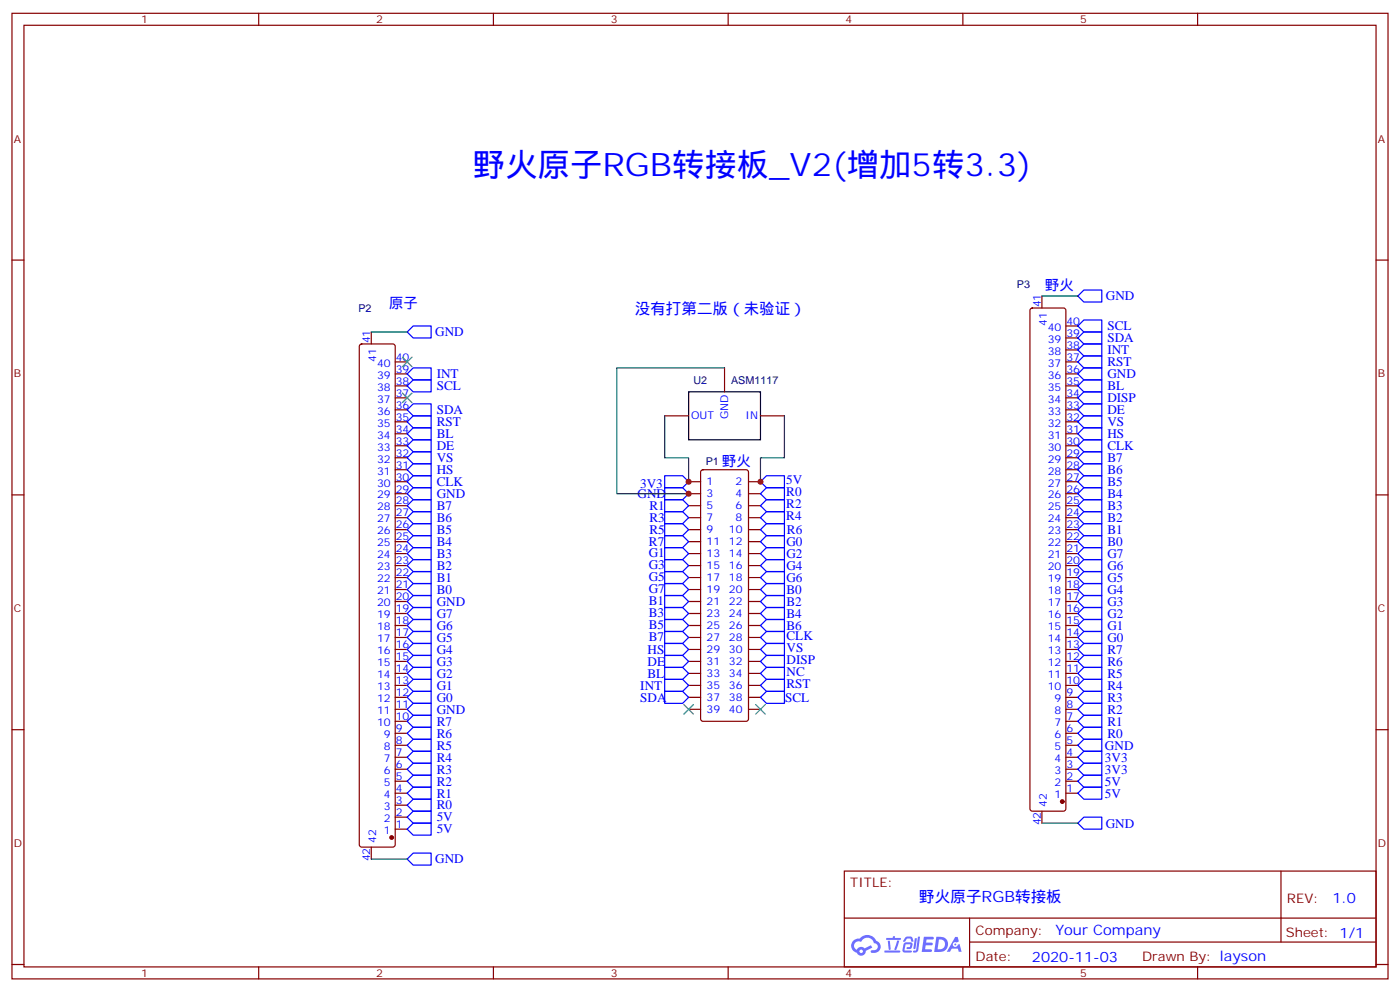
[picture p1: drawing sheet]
<svg xmlns="http://www.w3.org/2000/svg" width="412mm" height="292mm" viewBox="0 0 412 292" stroke-linecap="round" stroke-linejoin="round" font-family="sans-serif">
<g fill="none" stroke="#870000" stroke-width=".35">
<path d="M3.5 3.9h405.4v284.4h-405.4zM7.1 7.4h398.2v277.3h-398.2zM76.2 3.9v3.5M145.3 3.9v3.5M214.5 3.9v3.5M283.6 3.9v3.5M352.8 3.9v3.5M3.5 76.6h3.6M405.3 76.6h3.6M3.5 145.7h3.6M405.3 145.7h3.6M3.5 214.9h3.6"/>
<path d="M405.3 214.9h3.6M248.7 256.5h156.6v28.2h-156.6zM377.3 256.5v20.9M248.7 270.4h156.5M285.6 277.4h119.6M285.6 270.4v14.1M3.5 284h3.6M76.2 284.7v3.6M145.3 284.7v3.6M214.5 284.7v3.6M283.6 284.7v3.6M352.8 284.7v3.6"/>
<path d="M405.3 284h3.6"/>
</g>
<g fill="#5487ff">
<path d="M272.1 275.8h2.6l.3 .2-.1 .6h-2l-.1 1h1.6l.4 .4-.4 .4h-1.7l-.2 1.1 1.8 .1 .3 .3-.2 .4h-2.9z"/>
<path d="M281.4 275.9h.7l.4 1.3-.7 .3a.74 .74 0 0 0-1.1 .3 .74 .74 0 0 0 .5 1.1 .74 .74 0 0 0 .9-.7l.5-.3 .7 2.4h-.9l-.2-1h-1.9l-.5 1h-.9z"/>
<path d="M269.5 276.3h.6l-.4 2.9a.31 .31 0 0 1-.3 .3 .31 .31 0 0 1-.3-.3z"/>
<path d="M270.4 275.8h.6l-.5 4a.89 .89 0 0 1-.7 .7 .89 .89 0 0 1-.9-.3l1-.5z"/>
<path d="M266.8 276l.6-.2 1.2 .1 .5 1.3-.6 .1-.4-.9-1 .1a.95 .95 0 0 1-1 .8l-.1-.2z"/>
<path d="M266.4 277.7l1.8-.2a1.04 1.04 0 0 1 .6 1.1 1.04 1.04 0 0 1-.8 .9h-.7a.29 .29 0 0 1-.3-.4 .29 .29 0 0 1 .3-.2h.7l.2-.8h-1.4l-.4 1.8h1.9a.29 .29 0 0 1 .3 .3 .29 .29 0 0 1-.3 .3h-2l-.4-.3 .2-2.1z"/>
<path d="M260.5 279.9h4.4a.3 .3 0 0 1 .3 .3 .3 .3 0 0 1-.3 .3h-4.3z"/>
<path d="M264.3 277h.6l-.5 1.6a1.02 1.02 0 0 1-.7 1.2l-.2-.3z"/>
<path d="M261.5 277h.6l.3 2.4-.3 .3-.3-.2z"/>
<path d="M261.1 276.2h1.9l.2-.5h.5l-.1 .5h1.5a.29 .29 0 0 1 .3 .3 .29 .29 0 0 1-.3 .3h-3.9z"/>
<path d="M275.8 275.9l-.6 4.4h1.4a2.27 2.27 0 0 0 2.7-2.3 2.27 2.27 0 0 0-2.7-2.1zM276.6 276.6a1.5 1.5 0 0 1 1.8 1.6 1.5 1.5 0 0 1-1.9 1.3h-.3z"/>
<path d="M251.4 277a2.09 2.09 0 0 0 1 3.5 1.37 1.37 0 0 0 1.5 .9 1.37 1.37 0 0 0 1.1-1.4l2-1-.5-.7-1.8 1a1.4 1.4 0 0 0-2.3 .4 1.32 1.32 0 0 1-.6-1.9 1.32 1.32 0 0 1 1.9-.4 2.02 2.02 0 0 1 2-1.3 2.02 2.02 0 0 1 1.8 1.7 1.09 1.09 0 0 1 1.1 1.3 1.09 1.09 0 0 1-1.6 .7 .41 .41 0 0 0-.5 .3 .41 .41 0 0 0 .4 .5 1.89 1.89 0 0 0 2.4-1.2 1.89 1.89 0 0 0-1.2-2.4 2.98 2.98 0 0 0-5-.6l-1 .1zM253.2 280.1a.52 .52 0 0 1 1 0 .52 .52 0 0 1-1 0z"/>
<circle cx="281.4" cy="278.1" r=".28"/>
</g>
<g fill="none" stroke="#870000" stroke-width=".35">
<path d="M109.4 97.8v3.5M303.6 90.9l.5-.2h9.2l.5 .2 .2 .5v146.8l-.3 .5-.4 .2h-9.2l-.5-.3-.2-.4v-146.8zM306.9 87.2v3.5M314 99.5h3.5M314 96h3.5M106.1 101.5l.4-.2h9.2l.5 .2 .2 .5v146.7l-.2 .5-.5 .2h-9.2l-.5-.2-.2-.5v-146.7zM116.4 117.2h3.5M116.4 113.6h3.5M116.4 110.1h3.5M116.4 106.6h3.5M213.4 108.3v7.1M314 117.2h3.5"/>
<path d="M314 113.6h3.5M314 110.1h3.5M314 106.6h3.5M314 103h3.5M116.4 138.3h3.5M116.4 134.8h3.5M116.4 131.3h3.5M116.4 127.7h3.5M116.4 124.2h3.5M116.4 120.7h3.5M195.8 122.4h7M206.6 138.5l.5-.2h12.7l.5 .2 .2 .5v72.7l-.2 .5-.5 .2h-12.7l-.5-.2-.2-.5v-72.7z"/>
<path d="M224 122.4h7.1M314 138.3h3.5M314 134.8h3.5M314 131.3h3.5M314 127.7h3.5M314 124.2h3.5M314 120.7h3.5M116.4 141.9h3.5M116.4 145.4h3.5M116.4 148.9h3.5M116.4 152.4h3.5M116.4 156h3.5"/>
<path d="M116.4 159.5h3.5M202.8 141.9h3.6M202.8 145.4h3.6M202.8 148.9h3.6M202.8 152.4h3.6M202.8 156h3.6M202.8 159.5h3.6M220.5 141.9h3.5M220.5 145.4h3.5M220.5 148.9h3.5M220.5 152.4h3.5M220.5 156h3.5"/>
<path d="M220.5 159.5h3.5M314 141.9h3.5M314 145.4h3.5M314 148.9h3.5M314 152.4h3.5M314 156h3.5M314 159.5h3.5M116.4 163h3.5M116.4 166.5h3.5M116.4 170.1h3.5M116.4 173.6h3.5M116.4 177.1h3.5"/>
<path d="M202.8 163h3.6M202.8 166.5h3.6M202.8 170.1h3.6M202.8 173.6h3.6M202.8 177.1h3.6M220.5 163h3.5M220.5 166.5h3.5M220.5 170.1h3.5M220.5 173.6h3.5M220.5 177.1h3.5M314 163h3.5M314 166.5h3.5"/>
<path d="M314 170.1h3.5M314 173.6h3.5M314 177.1h3.5M116.4 180.7h3.5M116.4 184.2h3.5M116.4 187.7h3.5M116.4 191.2h3.5M116.4 194.8h3.5M116.4 198.3h3.5M202.8 180.7h3.6M202.8 184.2h3.6M202.8 187.7h3.6"/>
<path d="M202.8 191.2h3.6M202.8 194.8h3.6M202.8 198.3h3.6M220.5 180.7h3.5M220.5 184.2h3.5M220.5 187.7h3.5M220.5 191.2h3.5M220.5 194.8h3.5M220.5 198.3h3.5M314 180.7h3.5M314 184.2h3.5M314 187.7h3.5"/>
<path d="M314 191.2h3.5M314 194.8h3.5M314 198.3h3.5M116.4 201.8h3.5M116.4 205.4h3.5M116.4 208.9h3.5M116.4 219.5h3.5M116.4 215.9h3.5M116.4 212.4h3.5M202.8 201.8h3.6M202.8 205.4h3.6M202.8 208.9h3.6"/>
<path d="M220.5 201.8h3.5M220.5 205.4h3.5M220.5 208.9h3.5M314 201.8h3.5M314 205.4h3.5M314 208.9h3.5M314 219.5h3.5M314 215.9h3.5M314 212.4h3.5M116.4 237.1h3.5M116.4 233.6h3.5M116.4 230h3.5"/>
<path d="M116.4 226.5h3.5M116.4 223h3.5M306.9 238.9v3.5M314 233.6h3.5M314 230h3.5M314 226.5h3.5M314 223h3.5M109.4 249.4v3.6M116.4 244.2h3.5M116.4 240.6h3.5"/>
</g>
<g fill="#870000" stroke="#870000" stroke-width=".35">
<circle cx="115.4" cy="246.6" r=".53"/>
<circle cx="312.9" cy="236" r=".53"/>
</g>
<g fill="none" stroke="#00f" stroke-width=".35">
<path d="M121.7 96h5.3v3.5h-5.3l-1.8-1.7zM317.5 99.5l1.8-1.7h5.3v3.5h-5.3zM317.5 96l1.8-1.8h5.3v3.6h-5.3zM317.5 87.2l1.8-1.8h5.3v3.5h-5.3zM119.9 110.1l1.8-1.8h5.3v3.6h-5.3zM119.9 113.6l1.8-1.7h5.3v3.5h-5.3zM317.5 117.2l1.8-1.8h5.3v3.5h-5.3zM317.5 113.6l1.8-1.7h5.3v3.5h-5.3zM317.5 110.1l1.8-1.8h5.3v3.6h-5.3zM317.5 106.6l1.8-1.8h5.3v3.5h-5.3zM317.5 103l1.8-1.7h5.3v3.5h-5.3zM119.9 120.7l1.8-1.8h5.3v3.5h-5.3z"/>
<path d="M119.9 127.7l1.8-1.7h5.3v3.5h-5.3zM119.9 131.3l1.8-1.8h5.3v3.5h-5.3zM119.9 134.8l1.8-1.8h5.3v3.6h-5.3zM119.9 138.3l1.8-1.7h5.3v3.5h-5.3zM121.7 122.4h5.3v3.6h-5.3l-1.8-1.8zM317.5 138.3l1.8-1.7h5.3v3.5h-5.3zM317.5 134.8l1.8-1.8h5.3v3.6h-5.3zM317.5 131.3l1.8-1.8h5.3v3.5h-5.3zM317.5 127.7l1.8-1.7h5.3v3.5h-5.3zM317.5 124.2l1.8-1.8h5.3v3.6h-5.3zM317.5 120.7l1.8-1.8h5.3v3.5h-5.3zM119.9 141.9l1.8-1.8h5.3v3.5h-5.3z"/>
<path d="M119.9 145.4l1.8-1.8h5.3v3.5h-5.3zM119.9 159.5l1.8-1.8h5.3v3.6h-5.3zM119.9 156l1.8-1.8h5.3v3.5h-5.3zM119.9 152.4l1.8-1.7h5.3v3.5h-5.3zM119.9 148.9l1.8-1.8h5.3v3.6h-5.3zM195.8 140.1h5.3l1.7 1.8-1.7 1.7h-5.3zM195.8 143.6h5.3l1.7 1.8-1.7 1.7h-5.3zM195.8 147.1h5.3l1.7 1.8-1.7 1.8h-5.3zM195.8 150.7h5.3l1.7 1.7-1.7 1.8h-5.3zM195.8 154.2h5.3l1.7 1.8-1.7 1.7h-5.3zM195.8 157.7h5.3l1.7 1.8-1.7 1.8h-5.3zM224 141.9l1.8-1.8h5.3v3.5h-5.3z"/>
<path d="M224 145.4l1.8-1.8h5.3v3.5h-5.3zM224 148.9l1.8-1.8h5.3v3.6h-5.3zM224 152.4l1.8-1.7h5.3v3.5h-5.3zM224 156l1.8-1.8h5.3v3.5h-5.3zM224 159.5l1.8-1.8h5.3v3.6h-5.3zM317.5 159.5l1.8-1.8h5.3v3.6h-5.3zM317.5 156l1.8-1.8h5.3v3.5h-5.3zM317.5 152.4l1.8-1.7h5.3v3.5h-5.3zM317.5 148.9l1.8-1.8h5.3v3.6h-5.3zM317.5 145.4l1.8-1.8h5.3v3.5h-5.3zM317.5 141.9l1.8-1.8h5.3v3.5h-5.3zM119.9 173.6l1.8-1.8h5.3v3.6h-5.3z"/>
<path d="M119.9 170.1l1.8-1.8h5.3v3.5h-5.3zM119.9 166.5l1.8-1.7h5.3v3.5h-5.3zM119.9 163l1.8-1.7h5.3v3.5h-5.3zM119.9 177.1l1.8-1.7h5.3v3.5h-5.3zM195.8 161.3h5.3l1.7 1.7-1.7 1.8h-5.3zM195.8 164.8h5.3l1.7 1.7-1.7 1.8h-5.3zM195.8 168.3h5.3l1.7 1.8-1.7 1.7h-5.3zM195.8 171.8h5.3l1.7 1.8-1.7 1.8h-5.3zM195.8 175.4h5.3l1.7 1.7-1.7 1.8h-5.3zM195.8 178.9h5.3l1.7 1.8-1.7 1.7h-5.3zM224 163l1.8-1.7h5.3v3.5h-5.3zM224 166.5l1.8-1.7h5.3v3.5h-5.3z"/>
<path d="M224 170.1l1.8-1.8h5.3v3.5h-5.3zM224 173.6l1.8-1.8h5.3v3.6h-5.3zM224 177.1l1.8-1.7h5.3v3.5h-5.3zM317.5 177.1l1.8-1.7h5.3v3.5h-5.3zM317.5 173.6l1.8-1.8h5.3v3.6h-5.3zM317.5 170.1l1.8-1.8h5.3v3.5h-5.3zM317.5 166.5l1.8-1.7h5.3v3.5h-5.3zM317.5 163l1.8-1.7h5.3v3.5h-5.3zM119.9 198.3l1.8-1.8h5.3v3.6h-5.3zM119.9 194.8l1.8-1.8h5.3v3.5h-5.3zM119.9 187.7l1.8-1.8h5.3v3.6h-5.3zM119.9 184.2l1.8-1.8h5.3v3.5h-5.3z"/>
<path d="M119.9 180.7l1.8-1.8h5.3v3.5h-5.3zM121.7 189.5h5.3v3.5h-5.3l-1.8-1.8zM195.8 182.4h5.3l1.7 1.8-1.7 1.7h-5.3zM195.8 185.9h5.3l1.7 1.8-1.7 1.8h-5.3zM195.8 189.5h5.3l1.7 1.7-1.7 1.8h-5.3zM195.8 193h5.3l1.7 1.8-1.7 1.7h-5.3zM195.8 196.5h5.3l1.7 1.8-1.7 1.8h-5.3zM224 180.7l1.8-1.8h5.3v3.5h-5.3zM224 184.2l1.8-1.8h5.3v3.5h-5.3zM224 187.7l1.8-1.8h5.3v3.6h-5.3zM224 191.2l1.8-1.7h5.3v3.5h-5.3zM224 194.8l1.8-1.8h5.3v3.5h-5.3z"/>
<path d="M224 198.3l1.8-1.8h5.3v3.6h-5.3zM317.5 198.3l1.8-1.8h5.3v3.6h-5.3zM317.5 194.8l1.8-1.8h5.3v3.5h-5.3zM317.5 191.2l1.8-1.7h5.3v3.5h-5.3zM317.5 187.7l1.8-1.8h5.3v3.6h-5.3zM317.5 184.2l1.8-1.8h5.3v3.5h-5.3zM317.5 180.7l1.8-1.8h5.3v3.5h-5.3zM119.9 205.4l1.8-1.8h5.3v3.5h-5.3zM119.9 201.8l1.8-1.7h5.3v3.5h-5.3zM119.9 208.9l1.8-1.8h5.3v3.5h-5.3zM119.9 219.5l1.8-1.8h5.3v3.5h-5.3zM119.9 215.9l1.8-1.7h5.3v3.5h-5.3z"/>
<path d="M119.9 212.4l1.8-1.8h5.3v3.6h-5.3zM195.8 200.1h5.3l1.7 1.7-1.7 1.8h-5.3zM195.8 203.6h5.3l1.7 1.8-1.7 1.7h-5.3zM224 201.8l1.8-1.7h5.3v3.5h-5.3zM224 205.4l1.8-1.8h5.3v3.5h-5.3zM317.5 219.5l1.8-1.8h5.3v3.5h-5.3zM317.5 215.9l1.8-1.7h5.3v3.5h-5.3zM317.5 212.4l1.8-1.8h5.3v3.6h-5.3zM317.5 208.9l1.8-1.8h5.3v3.5h-5.3zM317.5 205.4l1.8-1.8h5.3v3.5h-5.3zM317.5 201.8l1.8-1.7h5.3v3.5h-5.3zM119.9 237.1l1.8-1.8h5.3v3.6h-5.3z"/>
<path d="M119.9 233.6l1.8-1.8h5.3v3.5h-5.3zM119.9 230l1.8-1.7h5.3v3.5h-5.3zM119.9 226.5l1.8-1.7h5.3v3.5h-5.3zM121.7 221.2h5.3v3.6h-5.3l-1.8-1.8zM317.5 233.6l1.8-1.8h5.3v3.5h-5.3zM317.5 230l1.8-1.7h5.3v3.5h-5.3zM317.5 226.5l1.8-1.7h5.3v3.5h-5.3zM317.5 223l1.8-1.8h5.3v3.6h-5.3zM119.9 240.6l1.8-1.7h5.3v3.5h-5.3zM119.9 244.2l1.8-1.8h5.3v3.5h-5.3zM119.9 253l1.8-1.8h5.3v3.5h-5.3zM317.5 242.4l1.8-1.8h5.3v3.6h-5.3z"/>
</g>
<path d="M118.5 105.2l2.9 2.8M118.5 115.7l2.9 2.9M121.4 105.2l-2.9 2.8M121.4 115.7l-2.9 2.9M201.4 207.5l2.9 2.8M204.3 207.5l-2.9 2.8M222.6 207.5l2.8 2.8M225.4 207.5l-2.8 2.8" fill="none" stroke="#3c3" stroke-width=".35"/>
<path d="M109.4 97.8h10.5M306.9 87.2h10.6M213.4 108.3h-31.7v37.1h21.1M195.8 122.4v12.4h7v7.1M231.1 122.4v12.4h-7.1v7.1M109.4 253h10.5M306.9 242.4h10.6" fill="none" stroke="#008700" stroke-width=".35"/>
<path d="M202.8 115.4h21.2v14.1h-21.2z" fill="none" stroke="#000" stroke-width=".35"/>
<g fill="#c00">
<circle cx="202.8" cy="145.4" r=".88"/>
<circle cx="224" cy="141.9" r=".88"/>
<circle cx="202.8" cy="141.9" r=".88"/>
</g>
<text font-size="9.5" fill="#00f" x="139.3" y="51.9">野火原子RGB转接板_V2(增加5转3.3)</text>
<g font-size="4.6" fill="#00f">
<text x="187" y="92.5">没有打第二版（未验证）</text>
<text x="270.8" y="265.5">野火原子RGB转接板</text>
</g>
<g font-size="4.2" fill="#00f">
<text x="307.8" y="85.3">野火</text>
<text x="114.7" y="90.7">原子</text>
<text x="212.7" y="137.3">野火</text>
<text x="392.5" y="265.8">1.0</text>
<text x="310.9" y="275.3">Your Company</text>
<text x="304" y="283.1">2020-11-03</text>
</g>
<g font-size="3.9" fill="#00f">
<text x="325.8" y="88.4">GND</text>
<text x="128.2" y="99">GND</text>
<text x="326.2" y="100.8">SDA</text>
<text x="326.2" y="97.3">SCL</text>
<text x="326.2" y="107.8">RST</text>
<text x="326.2" y="104.3">INT</text>
<text x="128.6" y="111.4">INT</text>
<text x="326.2" y="111.4">GND</text>
<text x="128.6" y="114.9">SCL</text>
<text x="326.2" y="118.4">DISP</text>
<text x="326.2" y="114.9">BL</text>
<text x="128.6" y="122">SDA</text>
<text x="128.6" y="125.5">RST</text>
<text x="326.2" y="125.5">VS</text>
<text x="326.2" y="122">DE</text>
<text x="128.6" y="129">BL</text>
<text x="326.2" y="129">HS</text>
<text x="128.6" y="132.5">DE</text>
<text x="128.6" y="136.1">VS</text>
<text x="326.2" y="136.1">B7</text>
<text x="326.2" y="132.5">CLK</text>
<text x="128.6" y="139.6">HS</text>
<text x="128.6" y="143.1">CLK</text>
<text x="188.6" y="143.6">3V3</text>
<text x="231.6" y="142.6">5V</text>
<text x="326.2" y="143.1">B5</text>
<text x="326.2" y="139.6">B6</text>
<text x="128.6" y="146.6">GND</text>
<text x="187.8" y="146.6">GND</text>
<text x="231.6" y="146.1">R0</text>
<text x="231.6" y="149.7">R2</text>
<text x="326.2" y="146.6">B4</text>
<text x="128.6" y="153.7">B6</text>
<text x="128.6" y="150.2">B7</text>
<text x="191.3" y="150.2">R1</text>
<text x="191.3" y="153.7">R3</text>
<text x="231.6" y="153.2">R4</text>
<text x="326.2" y="153.7">B2</text>
<text x="326.2" y="150.2">B3</text>
<text x="128.6" y="160.8">B4</text>
<text x="128.6" y="157.2">B5</text>
<text x="191.2" y="160.7">R7</text>
<text x="191.3" y="157.2">R5</text>
<text x="231.7" y="160.7">G0</text>
<text x="231.8" y="157.2">R6</text>
<text x="326.2" y="160.8">B0</text>
<text x="326.2" y="157.2">B1</text>
<text x="128.6" y="167.8">B2</text>
<text x="128.6" y="164.3">B3</text>
<text x="191.1" y="163.9">G1</text>
<text x="191.1" y="167.4">G3</text>
<text x="231.7" y="164.3">G2</text>
<text x="231.7" y="167.8">G4</text>
<text x="326.2" y="167.8">G6</text>
<text x="326.2" y="164.3">G7</text>
<text x="128.6" y="171.3">B1</text>
<text x="191.1" y="171">G5</text>
<text x="231.7" y="171.3">G6</text>
<text x="326.2" y="171.3">G5</text>
<text x="128.6" y="174.9">B0</text>
<text x="128.6" y="178.4">GND</text>
<text x="191.1" y="174.5">G7</text>
<text x="191.1" y="178">B1</text>
<text x="231.7" y="174.9">B0</text>
<text x="231.7" y="178.4">B2</text>
<text x="326.2" y="178.4">G3</text>
<text x="326.2" y="174.9">G4</text>
<text x="128.6" y="185.5">G6</text>
<text x="128.6" y="181.9">G7</text>
<text x="191.1" y="181.6">B3</text>
<text x="191.1" y="185.1">B5</text>
<text x="231.7" y="181.9">B4</text>
<text x="231.7" y="185.4">B6</text>
<text x="326.2" y="185.5">G1</text>
<text x="326.2" y="181.9">G2</text>
<text x="128.6" y="189">G5</text>
<text x="191.1" y="188.6">B7</text>
<text x="231.7" y="188.5">CLK</text>
<text x="326.2" y="189">G0</text>
<text x="128.6" y="196">G3</text>
<text x="128.6" y="192.5">G4</text>
<text x="190.7" y="192.5">HS</text>
<text x="190.7" y="196">DE</text>
<text x="231.7" y="192">VS</text>
<text x="231.7" y="195.5">DISP</text>
<text x="326.2" y="196">R6</text>
<text x="326.2" y="192.5">R7</text>
<text x="128.6" y="203.1">G1</text>
<text x="128.6" y="199.6">G2</text>
<text x="188.6" y="203.1">INT</text>
<text x="190.7" y="199.5">BL</text>
<text x="231.7" y="202.6">RST</text>
<text x="231.7" y="199.1">NC</text>
<text x="326.2" y="203.1">R4</text>
<text x="326.2" y="199.6">R5</text>
<text x="128.6" y="206.6">G0</text>
<text x="188.6" y="206.6">SDA</text>
<text x="231.3" y="206.6">SCL</text>
<text x="326.2" y="206.6">R3</text>
<text x="128.6" y="210.1">GND</text>
<text x="128.6" y="213.7">R7</text>
<text x="326.2" y="213.7">R1</text>
<text x="326.2" y="210.1">R2</text>
<text x="128.6" y="220.7">R5</text>
<text x="128.6" y="217.2">R6</text>
<text x="325.5" y="220.7">GND</text>
<text x="326.2" y="217.2">R0</text>
<text x="128.6" y="227.8">R3</text>
<text x="128.6" y="224.3">R4</text>
<text x="325.5" y="227.8">3V3</text>
<text x="325.5" y="224.3">3V3</text>
<text x="128.6" y="231.3">R2</text>
<text x="325.5" y="231.3">5V</text>
<text x="128.6" y="238.4">R0</text>
<text x="128.6" y="234.8">R1</text>
<text x="325.5" y="234.8">5V</text>
<text x="128.6" y="241.9">5V</text>
<text x="128.6" y="245.4">5V</text>
<text x="325.7" y="243.7">GND</text>
<text x="128.2" y="254.2">GND</text>
</g>
<g font-size="3.9" fill="#800">
<text x="250.5" y="261.1">TITLE:</text>
<text x="379.1" y="265.8">REV:</text>
<text x="287.4" y="275.3">Company:</text>
<text x="378.7" y="275.9">Sheet: 1/1</text>
<text x="287.4" y="283">Date:</text>
<text x="336.4" y="283.1">Drawn By: layson</text>
</g>
<g font-size="3.2" fill="#800">
<text x="41.6" y="6.9">1</text>
<text x="110.8" y="6.9">2</text>
<text x="179.9" y="6.9">3</text>
<text x="249.1" y="6.9">4</text>
<text x="318.2" y="6.9">5</text>
<text x="4.1" y="42">A</text>
<text x="405.9" y="42">A</text>
<text x="4.1" y="111.2">B</text>
<text x="405.9" y="111.2">B</text>
<text x="4.1" y="180.3">C</text>
<text x="405.9" y="180.3">C</text>
<text x="4.1" y="249.4">D</text>
<text x="405.9" y="249.4">D</text>
<text x="41.6" y="287.7">1</text>
<text x="110.8" y="287.7">2</text>
<text x="179.9" y="287.7">3</text>
<text x="249.1" y="287.7">4</text>
<text x="318.2" y="287.7">5</text>
</g>
<g font-size="3.2" fill="#000080">
<text x="299.5" y="84.9">P3</text>
<text x="105.6" y="91.8">P2</text>
<text x="204.3" y="113.1">U2</text>
<text x="215.4" y="113.1">ASM1117</text>
<text x="207.9" y="137">P1</text>
</g>
<g font-size="3.2" fill="#00f">
<text x="306.6" y="90.5" transform="rotate(-90 306.6 90.5)">41</text>
<text x="314.1" y="95.6">40</text>
<text x="109" y="101.1" transform="rotate(-90 109 101.1)">41</text>
<text x="308.3" y="96" transform="rotate(-90 308.3 96)">41</text>
<text x="308.6" y="100.9">39</text>
<text x="308.6" y="97.4">40</text>
<text x="314.1" y="99.2">39</text>
<text x="110.8" y="106.6" transform="rotate(-90 110.8 106.6)">41</text>
<text x="111.1" y="108">40</text>
<text x="116.6" y="106.2">40</text>
<text x="308.6" y="108">37</text>
<text x="308.6" y="104.5">38</text>
<text x="314.1" y="106.2">37</text>
<text x="314.1" y="102.7">38</text>
<text x="111.1" y="111.5">39</text>
<text x="116.6" y="113.3">38</text>
<text x="116.6" y="109.7">39</text>
<text x="308.6" y="111.5">36</text>
<text x="314.1" y="113.3">35</text>
<text x="314.1" y="109.7">36</text>
<text x="111.1" y="118.6">37</text>
<text x="111.1" y="115">38</text>
<text x="116.6" y="116.8">37</text>
<text x="308.6" y="118.6">34</text>
<text x="308.6" y="115">35</text>
<text x="314.1" y="116.8">34</text>
<text x="111.1" y="125.6">35</text>
<text x="111.1" y="122.1">36</text>
<text x="116.6" y="123.9">35</text>
<text x="116.6" y="120.3">36</text>
<text x="203.6" y="123.5">OUT</text>
<text x="214.5" y="123.4" transform="rotate(-90 214.5 123.4)">GND</text>
<text x="219.6" y="123.5">IN</text>
<text x="308.6" y="125.6">32</text>
<text x="308.6" y="122.1">33</text>
<text x="314.1" y="123.9">32</text>
<text x="314.1" y="120.3">33</text>
<text x="111.1" y="129.2">34</text>
<text x="116.6" y="130.9">33</text>
<text x="116.6" y="127.4">34</text>
<text x="308.6" y="129.2">31</text>
<text x="314.1" y="130.9">30</text>
<text x="314.1" y="127.4">31</text>
<text x="111.1" y="136.2">32</text>
<text x="111.1" y="132.7">33</text>
<text x="116.6" y="138">31</text>
<text x="116.6" y="134.4">32</text>
<text x="308.6" y="136.2">29</text>
<text x="308.6" y="132.7">30</text>
<text x="314.1" y="138">28</text>
<text x="314.1" y="134.4">29</text>
<text x="111.1" y="143.3">30</text>
<text x="111.1" y="139.7">31</text>
<text x="116.6" y="141.5">30</text>
<text x="208.1" y="142.9">1</text>
<text x="216.7" y="142.9">2</text>
<text x="308.6" y="143.3">27</text>
<text x="308.6" y="139.7">28</text>
<text x="314.1" y="141.5">27</text>
<text x="111.1" y="146.8">29</text>
<text x="116.6" y="148.6">28</text>
<text x="116.6" y="145">29</text>
<text x="208.1" y="146.4">3</text>
<text x="208.1" y="150">5</text>
<text x="216.7" y="146.4">4</text>
<text x="216.7" y="150">6</text>
<text x="308.6" y="146.8">26</text>
<text x="314.1" y="148.6">25</text>
<text x="314.1" y="145">26</text>
<text x="111.1" y="153.8">27</text>
<text x="111.1" y="150.3">28</text>
<text x="116.6" y="155.6">26</text>
<text x="116.6" y="152.1">27</text>
<text x="208.1" y="153.5">7</text>
<text x="216.7" y="153.5">8</text>
<text x="308.6" y="153.8">24</text>
<text x="308.6" y="150.3">25</text>
<text x="314.1" y="155.6">23</text>
<text x="314.1" y="152.1">24</text>
<text x="111.1" y="160.9">25</text>
<text x="111.1" y="157.4">26</text>
<text x="116.6" y="159.1">25</text>
<text x="208.1" y="157">9</text>
<text x="208.1" y="160.5">11</text>
<text x="214.7" y="157">10</text>
<text x="214.7" y="160.5">12</text>
<text x="308.6" y="160.9">22</text>
<text x="308.6" y="157.4">23</text>
<text x="314.1" y="159.1">22</text>
<text x="111.1" y="168">23</text>
<text x="111.1" y="164.4">24</text>
<text x="116.6" y="166.2">23</text>
<text x="116.6" y="162.7">24</text>
<text x="208.1" y="164.1">13</text>
<text x="208.1" y="167.6">15</text>
<text x="214.7" y="164.1">14</text>
<text x="214.7" y="167.6">16</text>
<text x="308.6" y="168">20</text>
<text x="308.6" y="164.4">21</text>
<text x="314.1" y="166.2">20</text>
<text x="314.1" y="162.7">21</text>
<text x="111.1" y="171.5">22</text>
<text x="116.6" y="173.2">21</text>
<text x="116.6" y="169.7">22</text>
<text x="208.1" y="171.1">17</text>
<text x="214.7" y="171.1">18</text>
<text x="308.6" y="171.5">19</text>
<text x="314.1" y="173.2">18</text>
<text x="314.1" y="169.7">19</text>
<text x="111.1" y="178.5">20</text>
<text x="111.1" y="175">21</text>
<text x="116.6" y="176.8">20</text>
<text x="208.1" y="174.7">19</text>
<text x="208.1" y="178.2">21</text>
<text x="214.7" y="174.7">20</text>
<text x="214.7" y="178.2">22</text>
<text x="308.6" y="178.5">17</text>
<text x="308.6" y="175">18</text>
<text x="314.1" y="176.8">17</text>
<text x="111.1" y="185.6">18</text>
<text x="111.1" y="182.1">19</text>
<text x="116.6" y="183.8">18</text>
<text x="116.6" y="180.3">19</text>
<text x="208.1" y="181.7">23</text>
<text x="208.1" y="185.2">25</text>
<text x="214.7" y="181.7">24</text>
<text x="214.7" y="185.2">26</text>
<text x="308.6" y="185.6">15</text>
<text x="308.6" y="182.1">16</text>
<text x="314.1" y="183.8">15</text>
<text x="314.1" y="180.3">16</text>
<text x="111.1" y="189.1">17</text>
<text x="116.6" y="190.9">16</text>
<text x="116.6" y="187.4">17</text>
<text x="208.1" y="188.8">27</text>
<text x="214.7" y="188.8">28</text>
<text x="308.6" y="189.1">14</text>
<text x="314.1" y="190.9">13</text>
<text x="314.1" y="187.4">14</text>
<text x="111.1" y="196.2">15</text>
<text x="111.1" y="192.7">16</text>
<text x="116.6" y="197.9">14</text>
<text x="116.6" y="194.4">15</text>
<text x="208.1" y="192.3">29</text>
<text x="208.1" y="195.8">31</text>
<text x="214.7" y="192.3">30</text>
<text x="214.7" y="195.8">32</text>
<text x="308.6" y="196.2">12</text>
<text x="308.6" y="192.7">13</text>
<text x="314.1" y="197.9">11</text>
<text x="314.1" y="194.4">12</text>
<text x="111.1" y="203.2">13</text>
<text x="111.1" y="199.7">14</text>
<text x="116.6" y="201.5">13</text>
<text x="208.1" y="199.4">33</text>
<text x="208.1" y="202.9">35</text>
<text x="214.7" y="199.4">34</text>
<text x="214.7" y="202.9">36</text>
<text x="308.6" y="203.2">10</text>
<text x="308.6" y="199.7">11</text>
<text x="314.1" y="201.5">10</text>
<text x="111.1" y="206.8">12</text>
<text x="116.6" y="208.5">11</text>
<text x="116.6" y="205">12</text>
<text x="208.1" y="206.4">37</text>
<text x="208.1" y="209.9">39</text>
<text x="214.7" y="206.4">38</text>
<text x="214.7" y="209.9">40</text>
<text x="310.6" y="206.8">9</text>
<text x="314.1" y="208.5">8</text>
<text x="314.1" y="205">9</text>
<text x="111.1" y="213.8">10</text>
<text x="111.1" y="210.3">11</text>
<text x="116.6" y="215.6">9</text>
<text x="116.6" y="212.1">10</text>
<text x="310.6" y="213.8">7</text>
<text x="310.6" y="210.3">8</text>
<text x="314.1" y="215.6">6</text>
<text x="314.1" y="212.1">7</text>
<text x="113.1" y="220.9">8</text>
<text x="113.1" y="217.3">9</text>
<text x="116.6" y="219.1">8</text>
<text x="310.6" y="220.9">5</text>
<text x="310.6" y="217.3">6</text>
<text x="314.1" y="219.1">5</text>
<text x="113.1" y="227.9">6</text>
<text x="113.1" y="224.4">7</text>
<text x="116.6" y="226.2">6</text>
<text x="116.6" y="222.6">7</text>
<text x="310.6" y="227.9">3</text>
<text x="310.6" y="224.4">4</text>
<text x="314.1" y="226.2">3</text>
<text x="314.1" y="222.6">4</text>
<text x="113.1" y="231.5">5</text>
<text x="116.6" y="233.2">4</text>
<text x="116.6" y="229.7">5</text>
<text x="310.6" y="231.5">2</text>
<text x="314.1" y="233.2">1</text>
<text x="314.1" y="229.7">2</text>
<text x="113.1" y="238.5">3</text>
<text x="113.1" y="235">4</text>
<text x="116.6" y="236.7">3</text>
<text x="308.3" y="237.6" transform="rotate(-90 308.3 237.6)">42</text>
<text x="310.6" y="235">1</text>
<text x="113.1" y="245.6">1</text>
<text x="113.1" y="242">2</text>
<text x="116.6" y="243.8">1</text>
<text x="116.6" y="240.3">2</text>
<text x="306.6" y="243.1" transform="rotate(-90 306.6 243.1)">42</text>
<text x="110.8" y="248.1" transform="rotate(-90 110.8 248.1)">42</text>
<text x="109" y="253.7" transform="rotate(-90 109 253.7)">42</text>
</g>
</svg>
